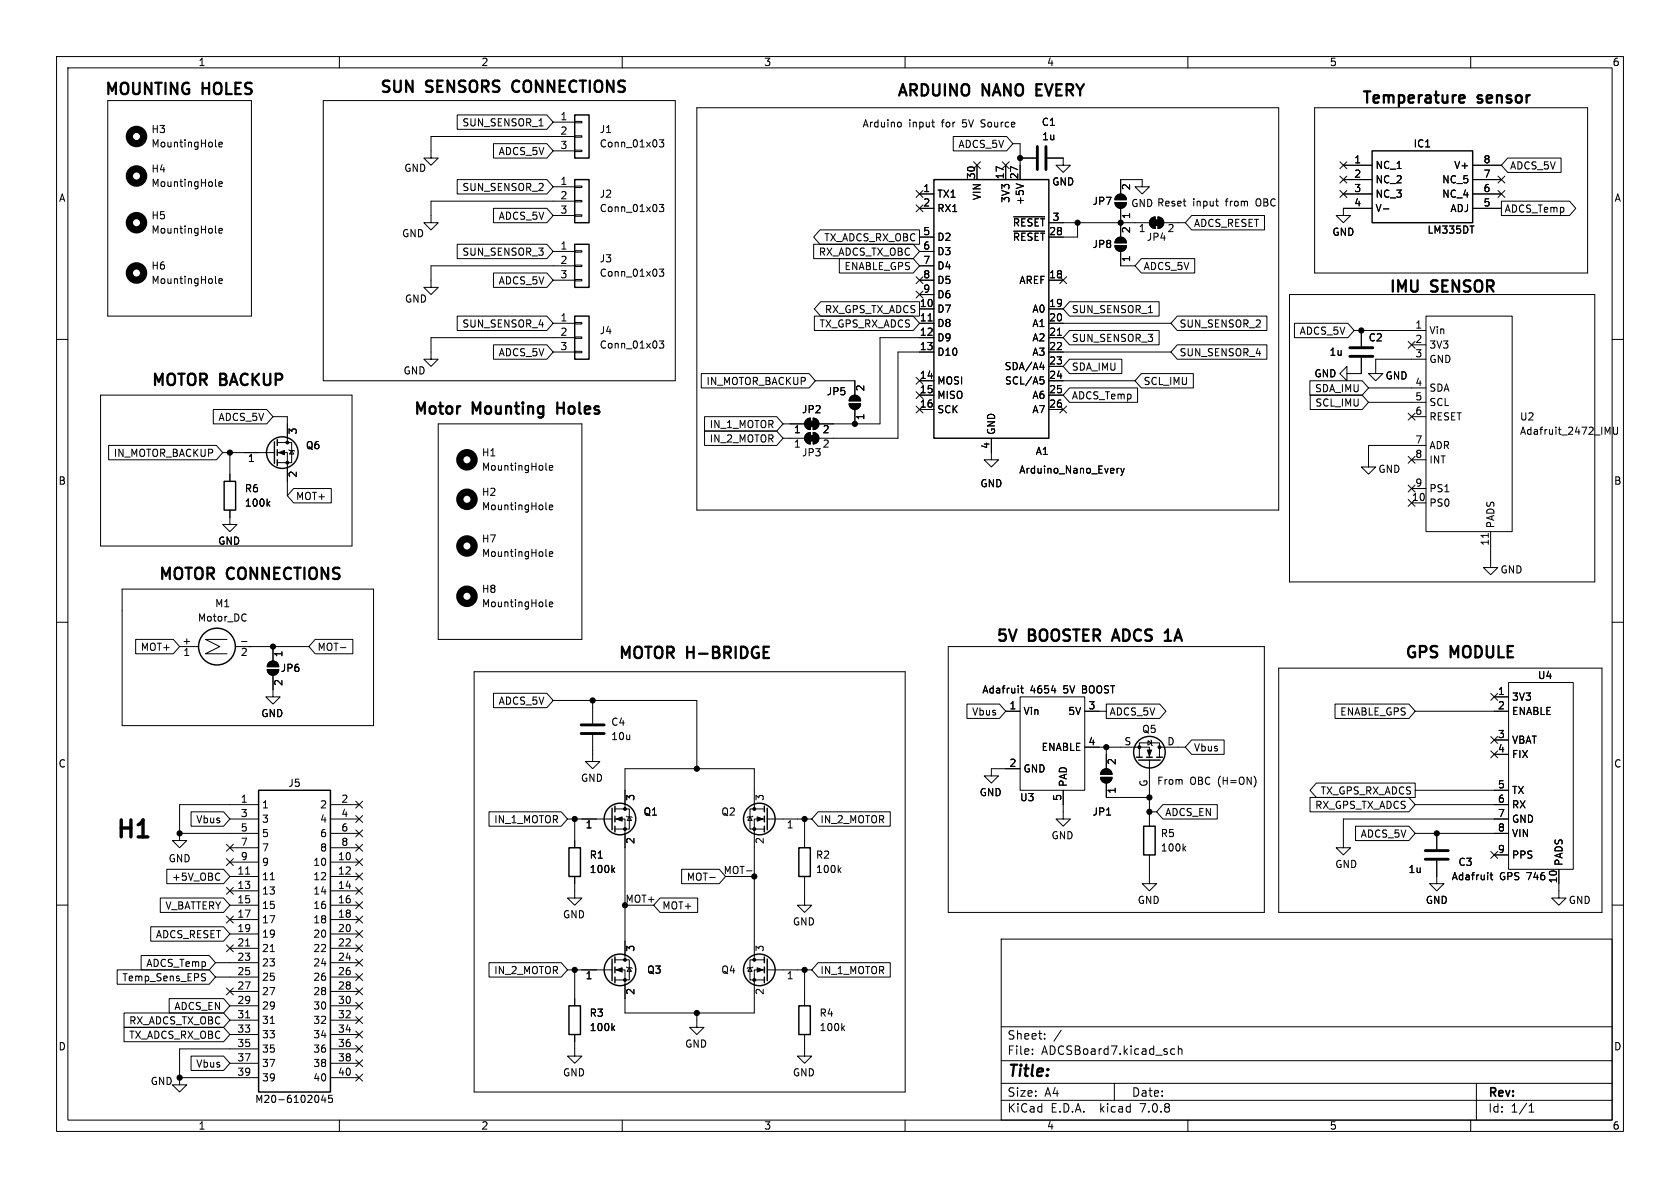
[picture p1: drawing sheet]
<svg xmlns="http://www.w3.org/2000/svg" width="297mm" height="210mm" viewBox="0 0 297 210" stroke-linecap="round" stroke-linejoin="round" font-family="sans-serif">
<g fill="none" stroke="#000" stroke-width=".18">
<path d="M10 10h277v190h-277zM12 12h273v186h-273zM19 17.8h25.4v38.1h-25.4zM57.1 17.8h62.3v49.5h-62.3zM60 10v2M110 10v2M123.2 19.1h102.9v71.1h-102.9zM160 10v2M210 10v2M232.4 19.1h48.3v29.2h-48.3zM260 10v2M38.1 25.8l.2 .2"/>
<path d="M38.1 32.8l.2 .2M38.7 25.6l.6-.2-.1-.2-.3-.1-.2 .2 .1 .6h.4M38.7 32.5l.6-.1-.1-.2-.3-.1-.2 .2 .1 .6h.4M80.8 31.7h15.9l1.1 1.3-1.1 1.3h-15.9zM80.8 20.3h15.9l1.1 1.3-1.1 1.3h-15.9zM87.2 36.8h9.5l1.1 1.3-1.1 1.3h-9.5zM87.2 25.4h9.5l1.1 1.3-1.1 1.2h-9.5zM97.8 33h3.8M97.8 38.1h3.8M97.8 21.6h3.8M97.8 26.7h3.8M101.6 38h1.3v.2h-1.3z"/>
<path d="M101.6 35.4h1.3v.3h-1.3zM101.6 32.9h1.3v.2h-1.3zM101.6 26.5h1.3v.3h-1.3zM101.6 24h1.3v.3h-1.3zM101.6 21.5h1.3v.2h-1.3zM101.6 24.1h-25.4v3.8h1.3l-1.3 1.3-1.3-1.3h1.3M101.6 35.6h-25.4v3.8h1.3l-1.3 1.2-1.3-1.2h1.3M116.6 24.7h.7l-.4 .5 .4 .1v.6l-.2 .1-.5-.1M116.6 36.1h.7l-.4 .5 .4 .1v.6l-.2 .1-.5-.1M158.9 21.6l.3 .1 .1 .1v.5l-.4 .1M162 36.2l1.2 1.2M162 33.7l1.2 1.2"/>
<path d="M162.6 34.3h2.5M162.6 36.8h2.5M163.2 36.2l-1.2 1.2M163.2 33.7l-1.2 1.2M164.7 21.6h.5M165 22.4h.2M168.5 24.1h9.5l1.1 1.3-1.1 1.3h-9.5zM172.1 28.6l1.2 1.2M172.7 29.2v2.6M173.3 28.6l-1.2 1.2M177.2 28.6l1.2 1.2M177.8 29.2v2.6"/>
<path d="M178.4 28.6l-1.2 1.2M179.1 25.4h1.2v6.4M179.2 38.3h5.5M179.6 32.5l1.3 .4M180.3 27.9h2.8M185.2 27.9h2.8v1.3h1.2l-1.2 1.3-1.3-1.3h1.3M185.4 39.4h17.8M190.5 39.4v2.5h-5.1M197.1 35.8h2a1.02 1.02 0 0 1-1 1 1.02 1.02 0 0 1-1-1zM197.4 34.6a1.02 1.02 0 0 1 1.1-.2 1.02 1.02 0 0 1 .6 .9h-2zM198.1 36.8v5.1M201.9 33h-1.2l1.2 1.3 1.3-1.3h-1.3v-1.2h-3.8v2.5"/>
<path d="M203.5 38.6l.7-.2v2a1.02 1.02 0 0 1-.9-.7 1.02 1.02 0 0 1 .2-1.1zM204.7 38.4a1.02 1.02 0 0 1 1 1 1.02 1.02 0 0 1-1 1zM205.7 39.4h3.8M210.7 38.1h12.8v2.5h-12.8l-1.2-1.2zM214.9 35.6h.5M215.2 36.4h.2M236.9 28.6l1.2 1.2M236.9 31.1l1.2 1.3M236.9 33.7l1.2 1.2M237.5 29.2h5.1M237.5 31.8h5.1M237.5 34.3h5.1"/>
<path d="M238.1 28.6l-1.2 1.2M238.1 31.1l-1.2 1.3M238.1 33.7l-1.2 1.2M242.6 36.8h-5.1v1.3h1.3l-1.3 1.3-1.3-1.3h1.3M244.6 36.9h.9M260.3 29.2h5.1M260.3 31.8h5.1M260.3 34.3h5.1M260.3 36.8h5.1M264.8 33.7l1.2 1.2M264.8 31.1l1.2 1.3M265.4 35.6h12.1l1.1 1.2-1.1 1.3h-12.1z"/>
<path d="M266 33.7l-1.2 1.2M266 31.1l-1.2 1.3M266.5 27.9h9.5v2.6h-9.5l-1.1-1.3zM10 60h2M38.1 41l.2 .2M38.1 49.9l.2 .2M38.7 40.8l.6-.1-.1-.3h-.3l-.2 .2 .1 .6h.4M38.7 49.7l.6-.1-.1-.3h-.3l-.2 .1 .1 .6h.4M80.8 55.9h15.9l1.1 1.3-1.1 1.2h-15.9zM80.8 43.2h15.9l1.1 1.3-1.1 1.2h-15.9zM87.2 48.3h9.5l1.1 1.2-1.1 1.3h-9.5zM97.8 57.2h3.8"/>
<path d="M97.8 44.5h3.8M97.8 49.5h3.8M101.6 59.6h1.3v.2h-1.3zM101.6 57h1.3v.3h-1.3zM101.6 49.4h1.3v.3h-1.3zM101.6 46.9h1.3v.2h-1.3zM101.6 44.3h1.3v.3h-1.3zM101.6 59.7h-25.4v3.8h1.3l-1.3 1.3-1.3-1.3h1.3M101.6 47h-25.4v3.8h1.3l-1.3 1.3-1.3-1.3h1.3M116.6 47.6h.7l-.4 .5 .4 .1v.5l-.2 .1-.5-.1M143.8 43.2h17.6l1.2 1.3-1.2 1.2h-17.6zM144 55.9h17.4l1.2 1.3-1.2 1.2h-17.4z"/>
<path d="M145 40.6h17.6v2.6h-17.6l-1.2-1.3zM145.1 53.3h17.5v2.6h-17.5l-1.1-1.3zM148.4 45.7h13l1.2 1.3-1.2 1.3h-13zM162 48.9l1.2 1.2M162 51.5l1.2 1.2M162.6 57.2h2.5M162.6 44.5h2.5M162.6 47h2.5M162.6 49.5h2.5M162.6 54.6h2.5M162.6 41.9h2.5M162.6 52.1h2.5"/>
<path d="M163.2 48.9l-1.2 1.2M163.2 51.5l-1.2 1.2M164.1 56.7h.7M165.1 59.7h-9.5v15.2h-10.8M179.2 40.9h5.5M185.4 57.2h21.6M185.4 59.7h2.6M185.4 49.5h2.6M185.4 54.6h2.6M186.9 59.3h.8M187.4 48.9l1.2 1.2M188.6 48.9l-1.2 1.2"/>
<path d="M189.1 58.4h15.8v2.6h-15.8l-1.1-1.3zM189.1 53.3h15.8v2.6h-15.8l-1.1-1.3zM197.1 43.4h2a1.02 1.02 0 0 1-1 1 1.02 1.02 0 0 1-1-1zM197.4 42.2a1.02 1.02 0 0 1 1.1-.2 1.02 1.02 0 0 1 .6 .9h-2zM198.1 44.5v2.5h2.6M201.8 45.7h9.4v2.6h-9.4l-1.1-1.3zM208.1 55.9h15.9v2.5h-15.9l-1.1-1.2zM228 52.1h53.9v50.8h-53.9zM228.8 57.1h9.5l1.1 1.3-1.1 1.3h-9.5zM239.4 58.4h12.7M240.7 58.4v2.8M252.1 55.9h15.2v38.1h-15.2z"/>
<path d="M285 60h2M17.8 69.9h44.4v26.6h-44.4zM19.2 78.7h19.1l1.1 1.3-1.1 1.3h-19.1zM37.7 72.4h9.4l1.2 1.3-1.2 1.2h-9.4zM48.3 73.7h2.5v4.5M49 78.2h2.6v3.6h-2.6M51.1 79.5l.1 .1h.7l.2 .2M51.6 79.6l.3 .7h-.7zM77.5 74.9h25.4v38.1h-25.4zM87.2 61h9.5l1.1 1.2-1.1 1.3h-9.5zM97.8 62.2h3.8M101.6 62.1h1.3v.3h-1.3z"/>
<path d="M116.6 60.3h.7l-.4 .5 .4 .1v.5l-.2 .1-.5-.1M124 66h19l1.1 1.3-1.1 1.3h-19zM124.6 73.7h12.7l1.1 1.2-1.1 1.3h-12.7zM124.6 76.2h12.7l1.1 1.3-1.1 1.2h-12.7zM138.4 77.5h3.8M138.4 74.9h3.8M142.6 76.7l.7-.2v2a1.02 1.02 0 0 1-1-.7 1.02 1.02 0 0 1 .3-1.1zM142.6 74.2l.7-.3v2a1.02 1.02 0 0 1-1-.6 1.02 1.02 0 0 1 .3-1.1zM143.8 76.5a1.02 1.02 0 0 1 1 1 1.02 1.02 0 0 1-1 1zM143.8 73.9a1.02 1.02 0 0 1 1 1 1.02 1.02 0 0 1-1 1zM144.1 67.3h7v2.6M150.1 71.4h2a1.02 1.02 0 0 1-1 1 1.02 1.02 0 0 1-1-1z"/>
<path d="M150.4 70.1a1.02 1.02 0 0 1 1.1-.2 1.02 1.02 0 0 1 .6 1h-2zM151.1 72.4v2.5M162 69.2l1.2 1.3M162 66.7l1.2 1.2M162 71.8l1.2 1.2M162.6 67.3h2.5M162.6 69.9h2.5M162.6 72.4h2.5M163.2 69.2l-1.2 1.3M163.2 66.7l-1.2 1.2M163.2 71.8l-1.2 1.2M165.1 62.2h-6.4v15.3h-13.9"/>
<path d="M175.3 77.5v3.8h1.2l-1.2 1.3-1.3-1.3h1.3M183.8 64.9h.8M183.9 66.6h.6M184 67.1h.3l.3 .2-.2 .5-.4 .1M184.4 64.5v.8M185.4 62.2h21.6M185.4 67.3h15.3M185.4 69.9h2.6M185.4 72.4h2.6M185.4 64.8h2.6M187.4 71.8l1.2 1.2M188.6 71.8l-1.2 1.2"/>
<path d="M189.1 63.5h9.2v2.5h-9.2l-1.1-1.2zM189.1 68.6h12v2.5h-12l-1.1-1.2zM201.8 66h9.2v2.6h-9.2l-1.1-1.3zM208.1 61h15.9v2.5h-15.9l-1.1-1.3zM231.6 67.3h9.2l1.1 1.3-1.1 1.3h-9.2zM231.6 69.8h9.2l1.1 1.3-1.1 1.3h-9.2zM240.7 63.2v2.8h-2.6v1.3l-1.2-1.3 1.2-1.2v1.2M241.9 68.6h10.2M241.9 71.1h10.2M248.9 60.4l1.3 1.2M248.9 73.1l1.3 1.2M249.6 61h2.5"/>
<path d="M249.6 73.7h2.5M250.2 60.4l-1.3 1.2M250.2 73.1l-1.3 1.2M252.1 78.7h-10.2v3.9h1.3l-1.3 1.2-1.2-1.2h1.2M252.1 63.5h-8.9v2.5h1.3l-1.3 1.3-1.3-1.3h1.3M284.2 76.4l.4-.9v1.3M285.2 75.5v1l.3 .3 .3-.1 .2-.2v-1M39.4 80h9.1M40.6 90.2v2.5h1.3l-1.3 1.3-1.2-1.3h1.2M40.6 80v5.1M47.3 89l.4 .5M47.7 88.6l-.5 .5"/>
<path d="M49 80h1.8v7.6M51.9 86.4h6.7v2.5h-6.7l-1.1-1.3zM96.5 89.9l.2 .2M96.5 98.2l.2 .2M96.5 82.9l.2 .2M97.1 89.7l.6-.1v-.3h-.4l-.2 .1 .1 .7h.5M97.1 82.7l.6-.1v-.3h-.4l-.2 .2 .1 .6h.5M97.1 97.9l.6-.1v-.2l-.4-.1-.2 .2 .1 .6h.5M197.8 82.8l-.3 .2M198.1 82.8l.3 .8M198.4 83.6l-.3 .5M198.8 82.8l-.4 .8"/>
<path d="M248.9 80.7l1.3 1.2M248.9 85.8l1.3 1.2M248.9 88.3l1.3 1.2M249.6 88.9h2.5M249.6 81.3h2.5M249.6 86.4h2.5M250.2 80.7l-1.3 1.2M250.2 85.8l-1.3 1.2M250.2 88.3l-1.3 1.2M263.1 94.3v.7M263.5 94v6.3h1.3l-1.3 1.3-1.2-1.3h1.2M10 110h2"/>
<path d="M21.6 104.1h44.4v24.2h-44.4zM24 113h6.6l1.1 1.3-1.1 1.3h-6.6zM31.7 114.3h3.4M40.1 113h-3.8l2.6 1.3-2.6 1.3h3.8M41.6 114.3h13M42.7 113.4h1M43.5 108.6v.1M43.5 109.7h.1M47.2 118.4h2.1a1.02 1.02 0 0 1-1 1 1.02 1.02 0 0 1-1.1-1zM47.6 117.1a1.02 1.02 0 0 1 1.1-.2 1.02 1.02 0 0 1 .6 1h-2.1zM48.3 119.4v3.8h1.2l-1.2 1.3-1.3-1.3h1.3M48.3 114.3v2.5"/>
<path d="M55.7 113h6.7v2.6h-6.7l-1.1-1.3zM60.2 114.5h1M83.8 118.7h76.2v74.3h-76.2zM96.5 107.1l.2 .2M97.1 106.8l.6-.1v-.2l-.4-.1-.2 .2 .1 .6h.5M167.6 114.3h55.9v47h-55.9zM226.1 118.1h57.1v43.2h-57.1zM285 110h2M87.2 122.6h9.5l1.1 1.2-1.1 1.3h-9.5zM97.8 123.8h25.4v12.1M104.8 129.9v4.7h1.2l-1.2 1.3-1.3-1.3h1.3M104.8 123.8v4.1"/>
<path d="M170.9 124.5h5.8l1.1 1.2-1.1 1.3h-5.8zM177.8 125.7h2.5M180.3 123.2h11.5v16.5h-11.5zM180.3 135.9h-5v1.3h1.2l-1.2 1.2-1.3-1.2h1.3M180.4 121.7h.5M180.6 121.2v1.1l.3 .2M185.9 122.1h.8M188 139.7v5.1h1.2l-1.2 1.3-1.3-1.3h1.3M191.8 132.1h11.4v1.8M191.8 125.7h3.8M194.6 137.4h2a1.02 1.02 0 0 1-1 1 1.02 1.02 0 0 1-1-1zM194.9 136.2a1.02 1.02 0 0 1 1.1-.2 1.02 1.02 0 0 1 .6 .9h-2z"/>
<path d="M195.6 124.5h9.4l1.1 1.2-1.1 1.3h-9.4zM195.6 132.1v3.8M195.6 138.4v2.6h7.6M201.4 133.9v-2.6h3.6v2.6M202.9 130.9l.7 .4-.7 .4zM203.2 134.4v11.7M203.5 130.8l.1 .1v.8l.1 .1M205 132.1h4.5M210.7 130.8h5.7v2.6h-5.7l-1.2-1.3zM222 137.7v.9M232.7 138.4h17.5v2.6h-17.5l-1.1-1.3zM236 124.5h13.1l1.1 1.2-1.1 1.3h-13.1z"/>
<path d="M250.2 125.7h16.5M250.2 139.7h16.5M263.6 130.2l1.2 1.2M263.6 132.7l1.2 1.3M263.6 122.6l1.2 1.2M264.2 123.2h2.5M264.2 130.8h2.5M264.2 133.4h2.5M264.8 130.2l-1.2 1.2M264.8 132.7l-1.2 1.3M264.8 122.6l-1.2 1.2M266.7 120.7h11.4v33h-11.4z"/>
<path d="M10 160h2M28.3 158.7h11.2l1.1 1.3-1.1 1.3h-11.2zM29.5 153.7h10l1.1 1.2-1.1 1.3h-10zM31.7 147.3v1.3h1.3l-1.3 1.3-1.2-1.3h1.2M31.7 147.3h14M33.8 143.5h5.7l1.1 1.3-1.1 1.3h-5.7zM38.8 154.4l.1 .1M38.9 155.5h-.1M40 149.3l1.2 1.2M40 156.9l1.2 1.2M40 151.8l1.2 1.2M40.6 144.8h5.1"/>
<path d="M40.6 152.4h5.1M40.6 154.9h5.1M40.6 157.5h5.1M40.6 149.9h5.1M41.2 149.3l-1.2 1.2M41.2 156.9l-1.2 1.2M41.2 151.8l-1.2 1.2M43.4 154.5h.7M45.7 142.2h-14v5.1M47.8 155.5h.7M58.4 144.8h5.1M58.4 142.2h5.1"/>
<path d="M58.4 152.4h5.1M58.4 154.9h5.1M58.4 157.5h5.1M58.4 147.3h5.1M58.4 149.9h5.1M62.9 141.6l1.2 1.2M62.9 144.2l1.2 1.2M62.9 146.7l1.2 1.2M62.9 149.3l1.2 1.2M62.9 156.9l1.2 1.2M62.9 154.3l1.2 1.2M62.9 151.8l1.2 1.2"/>
<path d="M62.9 159.4l1.2 1.2M64.1 141.6l-1.2 1.2M64.1 144.2l-1.2 1.2M64.1 146.7l-1.2 1.2M64.1 149.3l-1.2 1.2M64.1 156.9l-1.2 1.2M64.1 154.3l-1.2 1.2M64.1 151.8l-1.2 1.2M64.1 159.4l-1.2 1.2M86.5 143.5h12.7l1.1 1.3-1.1 1.3h-12.7zM100.3 144.8h7.9M101.6 154.9v3.9h1.3l-1.3 1.2-1.3-1.2h1.3"/>
<path d="M101.6 144.8v5.1M108.3 153.8l.4 .4M108.7 153.4l-.5 .5M108.7 144.8h1.8v24.9M108.7 143h2.6v3.6h-2.6M110.5 143v-7.1h22.8v7.1M110.7 144.3l.2 .1h.7l.2 .1M111.3 144.4l.3 .6h-.7zM116.7 158.7h6.6v2.6h-6.6l-1.1-1.3zM120.5 153.7h6.7l1.1 1.2-1.1 1.3h-6.7zM125.5 155.1h.9M128.3 154.9h5"/>
<path d="M132 153.9h.9M132.6 144.4l.4 .6h-.8zM133.1 144.3l-.1 .1h-.8l-.1 .1M135.1 144.8h-1.8v24.9M135.1 143h-2.5v3.6h2.5M135.6 144.8h7.9M142.2 154.9v5.1h1.3l-1.3 1.3-1.2-1.3h1.2M142.2 144.8v5.1M144.6 143.5h12.8v2.6h-12.8l-1.1-1.3zM148.3 153.8l.4 .4M148.7 153.4l-.5 .5M203.2 151.1v5.1h1.3l-1.3 1.3-1.3-1.3h1.3"/>
<path d="M203.2 143.5h1.3M205.6 142.2h9.6v2.6h-9.6l-1.1-1.3zM209.3 150l.3 .4M209.6 149.6l-.5 .5M231.6 141h17.5l1.1 1.2-1.1 1.3h-17.5zM239.6 146h9.5l1.1 1.3-1.1 1.3h-9.5zM250.2 142.2h16.5M250.2 147.3h16.5M254 152.1v4.1h1.3l-1.3 1.3-1.3-1.3h1.3M254 147.3v2.8M263.4 154.7h.5M263.6 150.5l1.2 1.2"/>
<path d="M263.6 154.2v1.1l.3 .2M264.2 151.1h2.5M264.8 150.5l-1.2 1.2M266.7 144.8h-29.2v5.1h1.3l-1.3 1.2-1.3-1.2h1.3M275.6 153.7v5.1h1.3l-1.3 1.2-1.3-1.2h1.3M285 160h2M20.7 171.4h16.3l1.1 1.3-1.1 1.3h-16.3zM21.9 179.1h17.6l1.1 1.2-1.1 1.3h-17.6zM25 168.9h12l1.1 1.3-1.1 1.3h-12zM26.6 163.8h12.9l1.1 1.3-1.1 1.3h-12.9zM29.9 176.5h9.6l1.1 1.3-1.1 1.3h-9.6zM35.8 172.1l.5 .1"/>
<path d="M36.1 172.8l.2 .2-.2 .4M38.1 170.2h7.6M38.1 172.7h7.6M40 162l1.2 1.2M40 167l1.2 1.2M40 174.7l1.2 1.2M40.6 160h5.1M40.6 162.6h5.1M40.6 165.1h5.1M40.6 167.6h5.1M40.6 175.3h5.1M40.6 177.8h5.1"/>
<path d="M41.2 167l-1.2 1.2M41.2 174.7l-1.2 1.2M41.2 162l-1.2 1.2M43.4 167.2h.7M43.4 179.9h.7M47.8 168.2h.7M58.4 160h5.1M58.4 162.6h5.1M58.4 165.1h5.1M58.4 167.6h5.1M58.4 170.2h5.1M58.4 172.7h5.1"/>
<path d="M58.4 175.3h5.1M58.4 177.8h5.1M62.9 167l1.2 1.2M62.9 162l1.2 1.2M62.9 164.5l1.2 1.2M62.9 174.7l1.2 1.2M62.9 177.2l1.2 1.2M62.9 172.1l1.2 1.2M62.9 169.6l1.2 1.2M62.9 179.7l1.2 1.2M64.1 167l-1.2 1.2M64.1 162l-1.2 1.2"/>
<path d="M64.1 164.5l-1.2 1.2M64.1 174.7l-1.2 1.2M64.1 177.2l-1.2 1.2M64.1 172.1l-1.2 1.2M64.1 169.6l-1.2 1.2M64.1 179.7l-1.2 1.2M86.5 170.2h12.7l1.1 1.3-1.1 1.2h-12.7zM100.3 171.5h7.9M101.6 171.5v6.3M108.7 171.5h1.8v7.6h22.8v-7.6h1.8M108.7 169.7h2.6v3.5h-2.6M110.5 160h5.1"/>
<path d="M110.7 170.9l.2 .2h.7l.2 .1M111.3 171.1l.3 .6h-.7zM123.2 179.1v2.5h1.3l-1.3 1.3-1.3-1.3h1.3M132.6 171.1l.4 .6h-.8zM133.1 170.9l-.1 .2h-.8l-.1 .1M135.1 169.7h-2.5v3.5h2.5M135.6 171.5h7.9M142.2 171.5v6.3M144.6 170.2h12.8v2.5h-12.8l-1.1-1.2zM177 166h108v32h-108zM21.9 181.6h17.6l1.1 1.3-1.1 1.3h-17.6zM31.7 190.5v1.3h1.3l-1.3 1.2-1.2-1.2h1.2"/>
<path d="M31.7 190.5h14M33.8 186.7h5.7l1.1 1.3-1.1 1.2h-5.7zM40.6 180.3h5.1M40.6 182.9h5.1M40.6 188h5.1M45.7 185.4h-14v5.1M47.8 180.9h.7M57.1 193.6l-.3 .9h.8M57.5 194v.9M58.4 185.4h5.1M58.4 180.3h5.1M58.4 182.9h5.1"/>
<path d="M58.4 188h5.1M58.4 190.5h5.1M58.7 193.6h-.6v.6l.1-.1 .5 .1 .1 .1-.1 .5-.2 .1-.4-.1M60 198v2M62.9 184.8l1.2 1.2M62.9 189.9l1.2 1.2M62.9 182.3l1.2 1.2M62.9 187.4l1.2 1.2M64.1 184.8l-1.2 1.2M64.1 189.9l-1.2 1.2M64.1 182.3l-1.2 1.2M64.1 187.4l-1.2 1.2"/>
<path d="M101.6 182.9v3.8h1.3l-1.3 1.3-1.3-1.3h1.3M108.3 181.7l.4 .5M108.7 181.3l-.5 .5M110 198v2M142.2 182.9v3.8h1.3l-1.3 1.3-1.2-1.3h1.2M148.9 181.7l.4 .5M149.3 181.3l-.5 .5M160 198v2M177 194.5h108M177 191.5h108M177 187.5h108M177 181.5h108"/>
<path d="M182.5 186.3v.1M182.5 185.5v.1M184.7 183.6v.1M184.7 182.8v.1M187.6 182.1l-1.3 2M197 191.5v3M207 186.3l.2 .1 .5-.1M207.7 185.5l-.5-.1-.2 .1M208.3 185.5l.2-.1 .4 .1 .1 .9M208.3 184.9v1.5M210 198v2M260 198v2"/>
<path d="M261 191.5v6.5M270.3 196.6h.9M270.3 195.5l.4-.4v1.5"/>
</g>
<g fill="none" stroke="#000" stroke-width=".25">
<path d="M101.6 31.8h2.5v7.6h-2.5zM101.6 20.3h2.5v7.6h-2.5zM165.1 31.8h20.3v45.7h-20.3zM242.6 26.7h17.7v12.7h-17.7zM101.6 55.9h2.5v7.6h-2.5zM101.6 43.2h2.5v7.6h-2.5zM48.5 78.1v3.8M49 77.7v1M49 79.5v1M39.6 85.1h2.1v5.1h-2.1zM49 81.3v1M45.7 139.7h12.7v53.3h-12.7z"/>
<path d="M200.9 133.9h1M201.3 134.4h3.8M202.7 133.9h1M204.5 133.9h1M100.6 149.9h2v5h-2zM108.2 142.9v3.8M108.7 142.5v1M108.7 144.3v1M108.7 146.1v1M135.1 142.5v1M135.1 144.3v1M135.1 146.1v1"/>
<path d="M135.6 142.9v3.8M141.2 149.9h2.1v5h-2.1zM202.2 146.1h2v5h-2zM100.6 177.8h2v5.1h-2zM108.2 169.5v3.9M108.7 169.2v1M108.7 170.9v1.1M108.7 172.7v1M135.1 169.2v1M135.1 170.9v1.1M135.1 172.7v1M135.6 169.5v3.9"/>
<path d="M141.2 177.8h2.1v5.1h-2.1z"/>
<circle cx="49.9" cy="80" r="2.79"/>
<circle cx="38.4" cy="114.3" r="3.3"/>
<circle cx="203.2" cy="133" r="2.79"/>
<circle cx="109.6" cy="144.8" r="2.79"/>
<circle cx="134.2" cy="144.8" r="2.79"/>
<circle cx="109.6" cy="171.4" r="2.79"/>
<circle cx="134.2" cy="171.4" r="2.79"/>
</g>
<g fill="#000" stroke="#000" stroke-width=".18">
<path d="M197.4 34.6a1.02 1.02 0 0 1 1.1-.2 1.02 1.02 0 0 1 .6 .9h-2zM197.1 35.8h2a1.02 1.02 0 0 1-1 1 1.02 1.02 0 0 1-1-1zM204 38.9h1v1h-1zM204.7 38.4a1.02 1.02 0 0 1 1 1 1.02 1.02 0 0 1-1 1zM197.4 42.2a1.02 1.02 0 0 1 1.1-.2 1.02 1.02 0 0 1 .6 .9h-2zM197.1 43.4h2a1.02 1.02 0 0 1-1 1 1.02 1.02 0 0 1-1-1zM203.5 38.6l.7-.2v2a1.02 1.02 0 0 1-.9-.7 1.02 1.02 0 0 1 .2-1.1zM143 77h1v1h-1zM143 74.4h1v1h-1zM142.6 76.7l.7-.2v2a1.02 1.02 0 0 1-1-.7 1.02 1.02 0 0 1 .3-1.1zM142.6 74.2l.7-.3v2a1.02 1.02 0 0 1-1-.6 1.02 1.02 0 0 1 .3-1.1zM143.8 76.5a1.02 1.02 0 0 1 1 1 1.02 1.02 0 0 1-1 1z"/>
<path d="M143.8 73.9a1.02 1.02 0 0 1 1 1 1.02 1.02 0 0 1-1 1zM150.4 70.1a1.02 1.02 0 0 1 1.1-.2 1.02 1.02 0 0 1 .6 1h-2zM150.1 71.4h2a1.02 1.02 0 0 1-1 1 1.02 1.02 0 0 1-1-1zM49.3 80l1-.4v.8zM47.6 117.1a1.02 1.02 0 0 1 1.1-.2 1.02 1.02 0 0 1 .6 1h-2.1zM47.2 118.4h2.1a1.02 1.02 0 0 1-1 1 1.02 1.02 0 0 1-1.1-1zM194.9 136.2a1.02 1.02 0 0 1 1.1-.2 1.02 1.02 0 0 1 .6 .9h-2zM194.6 137.4h2a1.02 1.02 0 0 1-1 1 1.02 1.02 0 0 1-1-1zM202.8 132.6h.8l-.4 1zM109 144.8l1-.4v.8zM133.9 144.4l1 .4-1 .4zM109 171.5l1-.4v.7z"/>
<path d="M133.9 171.1l1 .4-1 .3z"/>
<circle cx="180.3" cy="27.9" r=".46"/>
<circle cx="190.5" cy="39.4" r=".46"/>
<circle cx="198.1" cy="39.4" r=".46"/>
<circle cx="240.7" cy="58.4" r=".46"/>
<circle cx="50.8" cy="78.2" r=".25"/>
<circle cx="151.1" cy="74.9" r=".46"/>
<circle cx="40.6" cy="80" r=".46"/>
<circle cx="50.8" cy="81.8" r=".25"/>
<circle cx="48.3" cy="114.3" r=".46"/>
<circle cx="104.8" cy="123.8" r=".46"/>
<circle cx="123.2" cy="135.9" r=".46"/>
<circle cx="195.6" cy="132.1" r=".46"/>
<circle cx="201.4" cy="132.1" r=".25"/>
<circle cx="205" cy="132.1" r=".25"/>
<circle cx="31.7" cy="147.3" r=".46"/>
<circle cx="101.6" cy="144.8" r=".46"/>
<circle cx="110.5" cy="143" r=".25"/>
<circle cx="110.5" cy="146.6" r=".25"/>
<circle cx="133.3" cy="154.9" r=".46"/>
<circle cx="133.3" cy="146.6" r=".25"/>
<circle cx="133.3" cy="143" r=".25"/>
<circle cx="142.2" cy="144.8" r=".46"/>
<circle cx="203.2" cy="141" r=".46"/>
<circle cx="203.2" cy="143.5" r=".46"/>
<circle cx="254" cy="147.3" r=".46"/>
<circle cx="101.6" cy="171.5" r=".46"/>
<circle cx="110.5" cy="160" r=".46"/>
<circle cx="110.5" cy="169.7" r=".25"/>
<circle cx="110.5" cy="173.2" r=".25"/>
<circle cx="123.2" cy="179.1" r=".46"/>
<circle cx="133.3" cy="173.2" r=".25"/>
<circle cx="133.3" cy="169.7" r=".25"/>
<circle cx="142.2" cy="171.5" r=".46"/>
<circle cx="31.7" cy="190.5" r=".46"/>
</g>
<path d="M183.4 25.9v4.1M184.9 25.9v4.1M238.6 63h4.1M238.6 61.5h4.1M102.7 129.7h4.1M102.7 128.1h4.1M252 151.9h4M252 150.4h4" fill="none" stroke="#000" stroke-width=".51"/>
<g fill="none" stroke="#000" stroke-width="1.3">
<circle cx="24.1" cy="24.1" r="1.27"/>
<circle cx="24.1" cy="39.4" r="1.27"/>
<circle cx="24.1" cy="31.1" r="1.27"/>
<circle cx="24.1" cy="48.3" r="1.27"/>
<circle cx="82.5" cy="96.5" r="1.27"/>
<circle cx="82.5" cy="88.3" r="1.27"/>
<circle cx="82.5" cy="81.3" r="1.27"/>
<circle cx="82.5" cy="105.4" r="1.27"/>
</g>
<path d="M90.7 14.5a1.39 1.39 0 0 0 0 1.5M183.2 15.8h.7M184.2 14.9h-1v2h1M258.3 16.8l.5 .1 .1 .4-.9 .2M258.8 18.1l-.5 .1M98.5 71.1v2M98.5 72.1h1.2M196.8 112.7h.9M197.2 111.3l-.6 2M205.9 113.3h1.1" fill="none" stroke="#000" stroke-width=".4"/>
<text font-size="4.2" x="20.3" y="148.3">H1</text>
<g font-size="2.8">
<text x="18.4" y="16.9">MOUNTING</text>
<text x="35.9" y="16.9">HOLES</text>
<text x="67.1" y="16.5">SUN</text>
<text x="75.5" y="16.5">SENSORS</text>
<text x="91.5" y="16.5">CONNECTIONS</text>
<text x="158.5" y="17.1">ARDUINO</text>
<text x="173.8" y="17.1">NANO</text>
<text x="184.1" y="17.1">EVERY</text>
<text x="240.7" y="18.4">Temperature</text>
<text x="261.4" y="18.4">sensor</text>
<text x="245.5" y="51.8">IMU</text>
<text x="253.1" y="51.8">SENSOR</text>
<text x="26.7" y="68.3">MOTOR</text>
<text x="39" y="68.3">BACKUP</text>
<text x="73" y="73.4">Motor</text>
<text x="83.6" y="73.4">Mounting</text>
<text x="99.4" y="73.4">Holes</text>
<text x="27.9" y="102.6">MOTOR</text>
<text x="40.3" y="102.6">CONNECTIONS</text>
<text x="176" y="113.5">5V</text>
<text x="182" y="113.5">BOOSTER</text>
<text x="197.7" y="113.5">ADCS</text>
<text x="207.7" y="113.5">1A</text>
<text x="109.2" y="116.6">MOTOR</text>
<text x="121.5" y="116.6">H-BRIDGE</text>
<text x="248.3" y="116.5">GPS</text>
<text x="256.5" y="116.5">MODULE</text>
<text x="178" y="190.9">Title:</text>
</g>
<g font-size="2.1">
<text x="178" y="184">Sheet:</text>
<text x="178" y="186.7">File:</text>
<text x="184.1" y="186.7">ADCSBoard7.kicad_sch</text>
<text x="178" y="196.9">KiCad</text>
<text x="178" y="194.1">Size:</text>
<text x="184.7" y="194.1">A4</text>
<text x="185.7" y="196.9">E.D.A.</text>
<text x="194.6" y="196.9">kicad</text>
<text x="200" y="194.1">Date:</text>
<text x="201.8" y="196.9">7.0.8</text>
<text x="263" y="194.3">Rev:</text>
<text x="263" y="196.9">Id:</text>
<text x="267.1" y="196.9">1/1</text>
</g>
<g font-size="1.8">
<text x="35" y="11.9">1</text>
<text x="85" y="11.9">2</text>
<text x="135" y="11.9">3</text>
<text x="185" y="11.9">4</text>
<text x="235" y="11.9">5</text>
<text x="285" y="11.9">6</text>
<text x="26.7" y="23.7">H3</text>
<text x="81.6" y="22.5">SUN_SENSOR_1</text>
<text x="99" y="21.3">1</text>
<text x="99" y="23.9">2</text>
<text x="105.9" y="23.7">J1</text>
<text x="152.4" y="22.6">Arduino</text>
<text x="160.6" y="22.6">input</text>
<text x="166.6" y="22.6">for</text>
<text x="170.4" y="22.6">5V</text>
<text x="173.9" y="22.6">Source</text>
<text x="184.1" y="22.5">C1</text>
<text x="26.7" y="26.3">MountingHole</text>
<text x="88.1" y="27.6">ADCS_5V</text>
<text x="99" y="26.4">3</text>
<text x="105.9" y="26.3">Conn_01x03</text>
<text x="169.3" y="26.4">ADCS_5V</text>
<text x="184.1" y="25">1u</text>
<text x="239.3" y="29">1</text>
<text x="249.8" y="26.3">IC1</text>
<text x="262.2" y="29">8</text>
<text x="10.3" y="35.9">A</text>
<text x="26.7" y="30.7">H4</text>
<text x="26.7" y="33.2">MountingHole</text>
<text x="71.4" y="30.6">GND</text>
<text x="81.6" y="34">SUN_SENSOR_2</text>
<text x="99" y="32.8">1</text>
<text x="99" y="35.3">2</text>
<text x="105.9" y="35.2">J2</text>
<text x="163.1" y="34">1</text>
<text x="165.6" y="35.2">TX1</text>
<text x="172.5" y="31.8" transform="rotate(-90 172.5 31.8)">30</text>
<text x="173.6" y="35.5" transform="rotate(-90 173.6 35.5)">VIN</text>
<text x="177.5" y="31.8" transform="rotate(-90 177.5 31.8)">17</text>
<text x="178.7" y="36" transform="rotate(-90 178.7 36)">3V3</text>
<text x="180.1" y="31.8" transform="rotate(-90 180.1 31.8)">27</text>
<text x="185.9" y="33">GND</text>
<text x="200.1" y="33.7" transform="rotate(-90 200.1 33.7)">2</text>
<text x="239.3" y="31.5">2</text>
<text x="239.3" y="34">3</text>
<text x="243.1" y="30.1">NC_1</text>
<text x="243.1" y="32.6">NC_2</text>
<text x="243.1" y="35.2">NC_3</text>
<text x="254.9" y="35.2">NC_4</text>
<text x="254.9" y="32.6">NC_5</text>
<text x="257" y="30.1">V+</text>
<text x="262.2" y="34">6</text>
<text x="262.2" y="31.5">7</text>
<text x="266.9" y="30.2">ADCS_5V</text>
<text x="285.3" y="35.9">A</text>
<text x="26.7" y="39">H5</text>
<text x="26.7" y="41.5">MountingHole</text>
<text x="88.1" y="39.1">ADCS_5V</text>
<text x="99" y="37.8">3</text>
<text x="105.9" y="37.7">Conn_01x03</text>
<text x="163.1" y="36.6">2</text>
<text x="163.1" y="41.7">5</text>
<text x="165.6" y="37.7">RX1</text>
<text x="179" y="40.2">~{RESET}</text>
<text x="181.2" y="36.3" transform="rotate(-90 181.2 36.3)">+5V</text>
<text x="185.4" y="41.7">28</text>
<text x="186" y="39.1">3</text>
<text x="193" y="36.4">JP7</text>
<text x="199.9" y="36.8">GND Reset</text>
<text x="200.1" y="41.3" transform="rotate(-90 200.1 41.3)">2</text>
<text x="200.1" y="38.8" transform="rotate(-90 200.1 38.8)">1</text>
<text x="201.2" y="41.4">1</text>
<text x="206.3" y="41.4">2</text>
<text x="210.8" y="36.6">input</text>
<text x="211" y="40.3">ADCS_RESET</text>
<text x="216.8" y="36.6">from</text>
<text x="222.3" y="36.6">OBC</text>
<text x="235.5" y="41.9">GND</text>
<text x="239.3" y="36.6">4</text>
<text x="243.1" y="37.7">V-</text>
<text x="252.3" y="41.5">LM335DT</text>
<text x="256.3" y="37.7">ADJ</text>
<text x="262.2" y="36.6">5</text>
<text x="265.9" y="37.8">ADCS_Temp</text>
<text x="26.7" y="47.9">H6</text>
<text x="71" y="42.1">GND</text>
<text x="81.6" y="45.4">SUN_SENSOR_3</text>
<text x="99" y="44.2">1</text>
<text x="99" y="46.7">2</text>
<text x="105.9" y="46.6">J3</text>
<text x="144.7" y="45.4">RX_ADCS_TX_OBC</text>
<text x="145.6" y="42.9">TX_ADCS_RX_OBC</text>
<text x="149.2" y="47.9">ENABLE_GPS</text>
<text x="163.1" y="44.2">6</text>
<text x="163.1" y="46.7">7</text>
<text x="165.6" y="42.8">D2</text>
<text x="165.6" y="45.3">D3</text>
<text x="165.6" y="47.9">D4</text>
<text x="179" y="42.8">~{RESET}</text>
<text x="193" y="44">JP8</text>
<text x="200.1" y="46.4" transform="rotate(-90 200.1 46.4)">1</text>
<text x="202.1" y="47.9">ADCS_5V</text>
<text x="202.6" y="42.8">JP4</text>
<text x="26.7" y="50.4">MountingHole</text>
<text x="71.5" y="53.7">GND</text>
<text x="88.1" y="50.5">ADCS_5V</text>
<text x="99" y="49.3">3</text>
<text x="105.9" y="49.1">Conn_01x03</text>
<text x="163.1" y="49.3">8</text>
<text x="163.1" y="51.8">9</text>
<text x="165.6" y="50.4">D5</text>
<text x="165.6" y="52.9">D6</text>
<text x="180.1" y="50.4">AREF</text>
<text x="185.4" y="49.3">18</text>
<text x="81.6" y="58.1">SUN_SENSOR_4</text>
<text x="99" y="56.9">1</text>
<text x="99" y="59.4">2</text>
<text x="105.9" y="59.3">J4</text>
<text x="144.8" y="58.1">TX_GPS_RX_ADCS</text>
<text x="145.7" y="55.6">RX_GPS_TX_ADCS</text>
<text x="162.5" y="54.4">10</text>
<text x="162.5" y="56.9">11</text>
<text x="162.5" y="59.4">12</text>
<text x="165.6" y="55.5">D7</text>
<text x="165.6" y="58">D8</text>
<text x="182.4" y="55.5">A0</text>
<text x="182.4" y="58">A1</text>
<text x="185.4" y="54.4">19</text>
<text x="185.4" y="56.9">20</text>
<text x="185.4" y="59.4">21</text>
<text x="189.4" y="55.6">SUN_SENSOR_1</text>
<text x="208.4" y="58.1">SUN_SENSOR_2</text>
<text x="229.7" y="59.4">ADCS_5V</text>
<text x="250.1" y="58.2">1</text>
<text x="252.6" y="59.3">Vin</text>
<text x="88.1" y="63.2">ADCS_5V</text>
<text x="99" y="62">3</text>
<text x="105.9" y="61.8">Conn_01x03</text>
<text x="162.5" y="62">13</text>
<text x="165.6" y="60.6">D9</text>
<text x="165.6" y="63.1">D10</text>
<text x="177.5" y="65.6">SDA/A4</text>
<text x="182.4" y="60.6">A2</text>
<text x="182.4" y="63.1">A3</text>
<text x="185.4" y="62">22</text>
<text x="185.4" y="64.5">23</text>
<text x="189.4" y="60.6">SUN_SENSOR_3</text>
<text x="189.4" y="65.7">SDA_IMU</text>
<text x="208.4" y="63.2">SUN_SENSOR_4</text>
<text x="234.9" y="63.1">1u</text>
<text x="241.9" y="60.6">C2</text>
<text x="250.1" y="60.7">2</text>
<text x="250.1" y="63.2">3</text>
<text x="252.6" y="61.8">3V3</text>
<text x="252.6" y="64.4">GND</text>
<text x="71.2" y="66.4">GND</text>
<text x="124.8" y="68.3">IN_MOTOR_BACKUP</text>
<text x="146.1" y="70.1">JP5</text>
<text x="153.1" y="69.3" transform="rotate(-90 153.1 69.3)">2</text>
<text x="162.5" y="67.1">14</text>
<text x="162.5" y="69.6">15</text>
<text x="165.6" y="68.2">MOSI</text>
<text x="165.6" y="70.7">MISO</text>
<text x="177.6" y="68.2">SCL/A5</text>
<text x="182.4" y="70.7">A6</text>
<text x="185.4" y="67.1">24</text>
<text x="185.4" y="69.6">25</text>
<text x="189.4" y="70.8">ADCS_Temp</text>
<text x="202.1" y="68.3">SCL_IMU</text>
<text x="232.3" y="66.9">GND</text>
<text x="232.4" y="69.5">SDA_IMU</text>
<text x="244.9" y="67.3">GND</text>
<text x="250.1" y="68.3">4</text>
<text x="250.1" y="70.9">5</text>
<text x="252.6" y="69.4">SDA</text>
<text x="252.6" y="72">SCL</text>
<text x="38.5" y="74.6">ADCS_5V</text>
<text x="52.8" y="76.9" transform="rotate(-90 52.8 76.9)">3</text>
<text x="125.4" y="75.9">IN_1_MOTOR</text>
<text x="140.3" y="76.9">1</text>
<text x="141.7" y="73.3">JP2</text>
<text x="145.3" y="76.9">2</text>
<text x="153.1" y="74.4" transform="rotate(-90 153.1 74.4)">1</text>
<text x="162.5" y="72.1">16</text>
<text x="165.6" y="73.3">SCK</text>
<text x="176.1" y="77" transform="rotate(-90 176.1 77)">GND</text>
<text x="182.4" y="73.3">A7</text>
<text x="185.4" y="72.1">26</text>
<text x="232.4" y="72.1">SCL_IMU</text>
<text x="250.1" y="73.4">6</text>
<text x="252.6" y="74.5">RESET</text>
<text x="268.6" y="74.5">U2</text>
<text x="268.6" y="77.1">Adafruit_2472_IMU</text>
<text x="20" y="81">IN_MOTOR_BACKUP</text>
<text x="43.7" y="82">1</text>
<text x="54" y="79.6">Q6</text>
<text x="85.1" y="80.9">H1</text>
<text x="85.1" y="83.4">MountingHole</text>
<text x="125.4" y="78.4">IN_2_MOTOR</text>
<text x="140.3" y="79.5">1</text>
<text x="141.7" y="80.9">JP3</text>
<text x="145.3" y="79.5">2</text>
<text x="175" y="79.4" transform="rotate(-90 175 79.4)">4</text>
<text x="180.1" y="83.9">Arduino_Nano_Every</text>
<text x="183" y="80.6">A1</text>
<text x="243.6" y="83.8">GND</text>
<text x="250.1" y="78.5">7</text>
<text x="250.1" y="81">8</text>
<text x="252.6" y="79.6">ADR</text>
<text x="252.6" y="82.1">INT</text>
<text x="10.3" y="85.9">B</text>
<text x="43.2" y="87.2">R6</text>
<text x="43.2" y="89.8">100k</text>
<text x="52.2" y="88.6">MOT+</text>
<text x="52.8" y="84.5" transform="rotate(-90 52.8 84.5)">2</text>
<text x="85.1" y="87.9">H2</text>
<text x="173.2" y="86.3">GND</text>
<text x="249.5" y="88.6">10</text>
<text x="250.1" y="86.1">9</text>
<text x="252.6" y="89.8">PS0</text>
<text x="252.6" y="87.2">PS1</text>
<text x="285.3" y="85.9">B</text>
<text x="85.1" y="90.4">MountingHole</text>
<text x="264.4" y="93.5" transform="rotate(-90 264.4 93.5)">PADS</text>
<text x="38.5" y="96.5">GND</text>
<text x="85.1" y="96.1">H7</text>
<text x="85.1" y="98.7">MountingHole</text>
<text x="263.3" y="96.6" transform="rotate(-90 263.3 96.6)">11</text>
<text x="265.2" y="101.6">GND</text>
<text x="37.9" y="107.5">M1</text>
<text x="85.1" y="105">H8</text>
<text x="85.1" y="107.5">MountingHole</text>
<text x="34.9" y="110.1">Motor_DC</text>
<text x="24.8" y="115.3">MOT+</text>
<text x="32.1" y="114">+</text>
<text x="32.3" y="116.3">1</text>
<text x="42.5" y="116.3">2</text>
<text x="49.5" y="119">JP6</text>
<text x="50.2" y="116.3" transform="rotate(-90 50.2 116.3)">1</text>
<text x="56" y="115.3">MOT-</text>
<text x="50.2" y="121.4" transform="rotate(-90 50.2 121.4)">2</text>
<text x="88.1" y="124.8">ADCS_5V</text>
<text x="173.6" y="122.8">Adafruit</text>
<text x="178.4" y="125.5">1</text>
<text x="182.1" y="122.8">4654</text>
<text x="188.1" y="122.8">5V</text>
<text x="191.6" y="122.8">BOOST</text>
<text x="192.3" y="125.5">3</text>
<text x="264.7" y="122.9">1</text>
<text x="264.7" y="125.5">2</text>
<text x="267.2" y="124.1">3V3</text>
<text x="271.8" y="120.2">U4</text>
<text x="46.1" y="127">GND</text>
<text x="108" y="128.5">C4</text>
<text x="108" y="131">10u</text>
<text x="171.8" y="126.7">Vbus</text>
<text x="180.8" y="126.6">Vin</text>
<text x="188.8" y="126.6">5V</text>
<text x="192.3" y="131.8">4</text>
<text x="196.1" y="126.7">ADCS_5V</text>
<text x="198.7" y="131.8">S</text>
<text x="201.8" y="129.8">Q5</text>
<text x="206.3" y="131.8">D</text>
<text x="236.8" y="126.7">ENABLE_GPS</text>
<text x="264.7" y="130.6">3</text>
<text x="267.2" y="126.6">ENABLE</text>
<text x="267.2" y="131.7">VBAT</text>
<text x="10.3" y="135.9">C</text>
<text x="178.4" y="135.6">2</text>
<text x="180.8" y="136.8">GND</text>
<text x="184" y="132.9">ENABLE</text>
<text x="197.6" y="135.3" transform="rotate(-90 197.6 135.3)">2</text>
<text x="211" y="133">Vbus</text>
<text x="264.7" y="133.1">4</text>
<text x="267.2" y="134.2">FIX</text>
<text x="285.3" y="135.9">C</text>
<text x="42.5" y="142">1</text>
<text x="46.2" y="143.1">1</text>
<text x="50.9" y="139.3">J5</text>
<text x="56.5" y="143.1">2</text>
<text x="60.3" y="142">2</text>
<text x="102.6" y="138.4">GND</text>
<text x="112.5" y="141.7" transform="rotate(-90 112.5 141.7)">3</text>
<text x="135.3" y="141.7" transform="rotate(-90 135.3 141.7)">3</text>
<text x="173.1" y="140.9">GND</text>
<text x="180.2" y="141.8">U3</text>
<text x="187.7" y="141.7" transform="rotate(-90 187.7 141.7)">5</text>
<text x="188.8" y="139.2" transform="rotate(-90 188.8 139.2)">PAD</text>
<text x="197.6" y="140.4" transform="rotate(-90 197.6 140.4)">1</text>
<text x="202.9" y="139.2" transform="rotate(-90 202.9 139.2)">G</text>
<text x="204.5" y="138.8">From</text>
<text x="210.4" y="138.8">OBC (H=ON)</text>
<text x="232.4" y="143.2">RX_GPS_TX_ADCS</text>
<text x="233.4" y="140.7">TX_GPS_RX_ADCS</text>
<text x="264.7" y="139.4">5</text>
<text x="264.7" y="142">6</text>
<text x="267.2" y="140.6">TX</text>
<text x="267.2" y="143.1">RX</text>
<text x="34.6" y="145.7">Vbus</text>
<text x="42.5" y="144.5">3</text>
<text x="42.5" y="147.1">5</text>
<text x="42.5" y="149.6">7</text>
<text x="46.2" y="145.6">3</text>
<text x="46.2" y="148.2">5</text>
<text x="56.5" y="145.6">4</text>
<text x="56.5" y="148.2">6</text>
<text x="60.3" y="144.5">4</text>
<text x="60.3" y="147.1">6</text>
<text x="60.3" y="149.6">8</text>
<text x="87.3" y="145.7">IN_1_MOTOR</text>
<text x="103.4" y="146.8">1</text>
<text x="112.5" y="149.3" transform="rotate(-90 112.5 149.3)">2</text>
<text x="113.7" y="144.4">Q1</text>
<text x="127.4" y="144.4">Q2</text>
<text x="135.3" y="149.3" transform="rotate(-90 135.3 149.3)">2</text>
<text x="139" y="146.8">1</text>
<text x="144.9" y="145.7">IN_2_MOTOR</text>
<text x="185.8" y="148.6">GND</text>
<text x="193" y="144.4">JP1</text>
<text x="205.1" y="148.2">R5</text>
<text x="205.9" y="144.5">ADCS_EN</text>
<text x="240.5" y="148.3">ADCS_5V</text>
<text x="264.7" y="144.5">7</text>
<text x="264.7" y="147.1">8</text>
<text x="267.2" y="145.6">GND</text>
<text x="267.2" y="148.2">VIN</text>
<text x="29.7" y="152.6">GND</text>
<text x="30.3" y="155.9">+5V_OBC</text>
<text x="41.9" y="154.7">11</text>
<text x="42.5" y="152.1">9</text>
<text x="46.2" y="155.8">11</text>
<text x="46.2" y="150.7">7</text>
<text x="46.2" y="153.3">9</text>
<text x="55.3" y="153.3">10</text>
<text x="55.3" y="155.8">12</text>
<text x="56.5" y="150.7">8</text>
<text x="59.6" y="152.1">10</text>
<text x="59.6" y="154.7">12</text>
<text x="104.1" y="152">R1</text>
<text x="104.1" y="154.5">100k</text>
<text x="121.3" y="155.9">MOT-</text>
<text x="127.8" y="154.6">MOT-</text>
<text x="144.2" y="152">R2</text>
<text x="144.2" y="154.5">100k</text>
<text x="205.1" y="150.7">100k</text>
<text x="236" y="153.6">GND</text>
<text x="248.9" y="154.5">1u</text>
<text x="256.6" y="155.8">Adafruit</text>
<text x="257.7" y="153.3">C3</text>
<text x="264.7" y="150.9">9</text>
<text x="265.1" y="155.8">GPS 746</text>
<text x="267.2" y="152">PPS</text>
<text x="276.5" y="153.2" transform="rotate(-90 276.5 153.2)">PADS</text>
<text x="29.2" y="161">V_BATTERY</text>
<text x="41.9" y="157.2">13</text>
<text x="41.9" y="159.8">15</text>
<text x="46.2" y="158.3">13</text>
<text x="46.2" y="160.9">15</text>
<text x="55.3" y="158.3">14</text>
<text x="55.3" y="160.9">16</text>
<text x="59.6" y="157.2">14</text>
<text x="59.6" y="159.8">16</text>
<text x="110.5" y="159.7">MOT+</text>
<text x="117" y="161">MOT+</text>
<text x="201" y="160">GND</text>
<text x="252" y="160">GND</text>
<text x="275.3" y="156.3" transform="rotate(-90 275.3 156.3)">10</text>
<text x="277.2" y="160">GND</text>
<text x="27.5" y="166.1">ADCS_RESET</text>
<text x="41.9" y="162.3">17</text>
<text x="41.9" y="164.8">19</text>
<text x="41.9" y="167.4">21</text>
<text x="46.2" y="163.4">17</text>
<text x="46.2" y="166">19</text>
<text x="55.3" y="163.4">18</text>
<text x="55.3" y="166">20</text>
<text x="59.6" y="162.3">18</text>
<text x="59.6" y="164.8">20</text>
<text x="59.6" y="167.4">22</text>
<text x="99.4" y="162.5">GND</text>
<text x="140.1" y="163.8">GND</text>
<text x="21.5" y="173.7">Temp_Sens_EPS</text>
<text x="25.8" y="171.1">ADCS_Temp</text>
<text x="41.9" y="169.9">23</text>
<text x="41.9" y="172.5">25</text>
<text x="46.2" y="168.5">21</text>
<text x="46.2" y="171">23</text>
<text x="46.2" y="173.6">25</text>
<text x="55.3" y="168.5">22</text>
<text x="55.3" y="171">24</text>
<text x="55.3" y="173.6">26</text>
<text x="59.6" y="169.9">24</text>
<text x="59.6" y="172.5">26</text>
<text x="87.3" y="172.4">IN_2_MOTOR</text>
<text x="103.4" y="173.4">1</text>
<text x="112.5" y="168.3" transform="rotate(-90 112.5 168.3)">3</text>
<text x="114.3" y="172.3">Q3</text>
<text x="127.4" y="172.3">Q4</text>
<text x="135.3" y="168.3" transform="rotate(-90 135.3 168.3)">3</text>
<text x="139" y="173.4">1</text>
<text x="144.9" y="172.4">IN_1_MOTOR</text>
<text x="30.7" y="178.8">ADCS_EN</text>
<text x="41.9" y="175">27</text>
<text x="41.9" y="177.5">29</text>
<text x="46.2" y="176.1">27</text>
<text x="46.2" y="178.7">29</text>
<text x="55.3" y="176.1">28</text>
<text x="55.3" y="178.7">30</text>
<text x="59.6" y="175">28</text>
<text x="59.6" y="177.5">30</text>
<text x="104.1" y="179.9">R3</text>
<text x="112.5" y="176" transform="rotate(-90 112.5 176)">2</text>
<text x="135.3" y="176" transform="rotate(-90 135.3 176)">2</text>
<text x="144.8" y="179.9">R4</text>
<text x="10.3" y="185.9">D</text>
<text x="22.7" y="183.8">TX_ADCS_RX_OBC</text>
<text x="22.7" y="181.3">RX_ADCS_TX_OBC</text>
<text x="41.9" y="180.1">31</text>
<text x="41.9" y="182.6">33</text>
<text x="41.9" y="185.2">35</text>
<text x="46.2" y="181.2">31</text>
<text x="46.2" y="183.7">33</text>
<text x="55.3" y="181.2">32</text>
<text x="55.3" y="183.7">34</text>
<text x="59.6" y="180.1">32</text>
<text x="59.6" y="182.6">34</text>
<text x="59.6" y="185.2">36</text>
<text x="104.1" y="182.5">100k</text>
<text x="121" y="185.4">GND</text>
<text x="144.8" y="182.5">100k</text>
<text x="285.3" y="185.9">D</text>
<text x="26.5" y="192">GND</text>
<text x="34.6" y="188.9">Vbus</text>
<text x="41.9" y="187.7">37</text>
<text x="41.9" y="190.2">39</text>
<text x="46.2" y="186.3">35</text>
<text x="46.2" y="188.8">37</text>
<text x="46.2" y="191.4">39</text>
<text x="55.3" y="186.3">36</text>
<text x="55.3" y="188.8">38</text>
<text x="55.3" y="191.4">40</text>
<text x="59.6" y="187.7">38</text>
<text x="59.6" y="190.2">40</text>
<text x="99.4" y="190.5">GND</text>
<text x="140.1" y="190.5">GND</text>
<text x="45" y="195.2">M20-6102045</text>
<text x="35" y="199.9">1</text>
<text x="85" y="199.9">2</text>
<text x="135" y="199.9">3</text>
<text x="185" y="199.9">4</text>
<text x="235" y="199.9">5</text>
<text x="285" y="199.9">6</text>
</g>
</svg>
